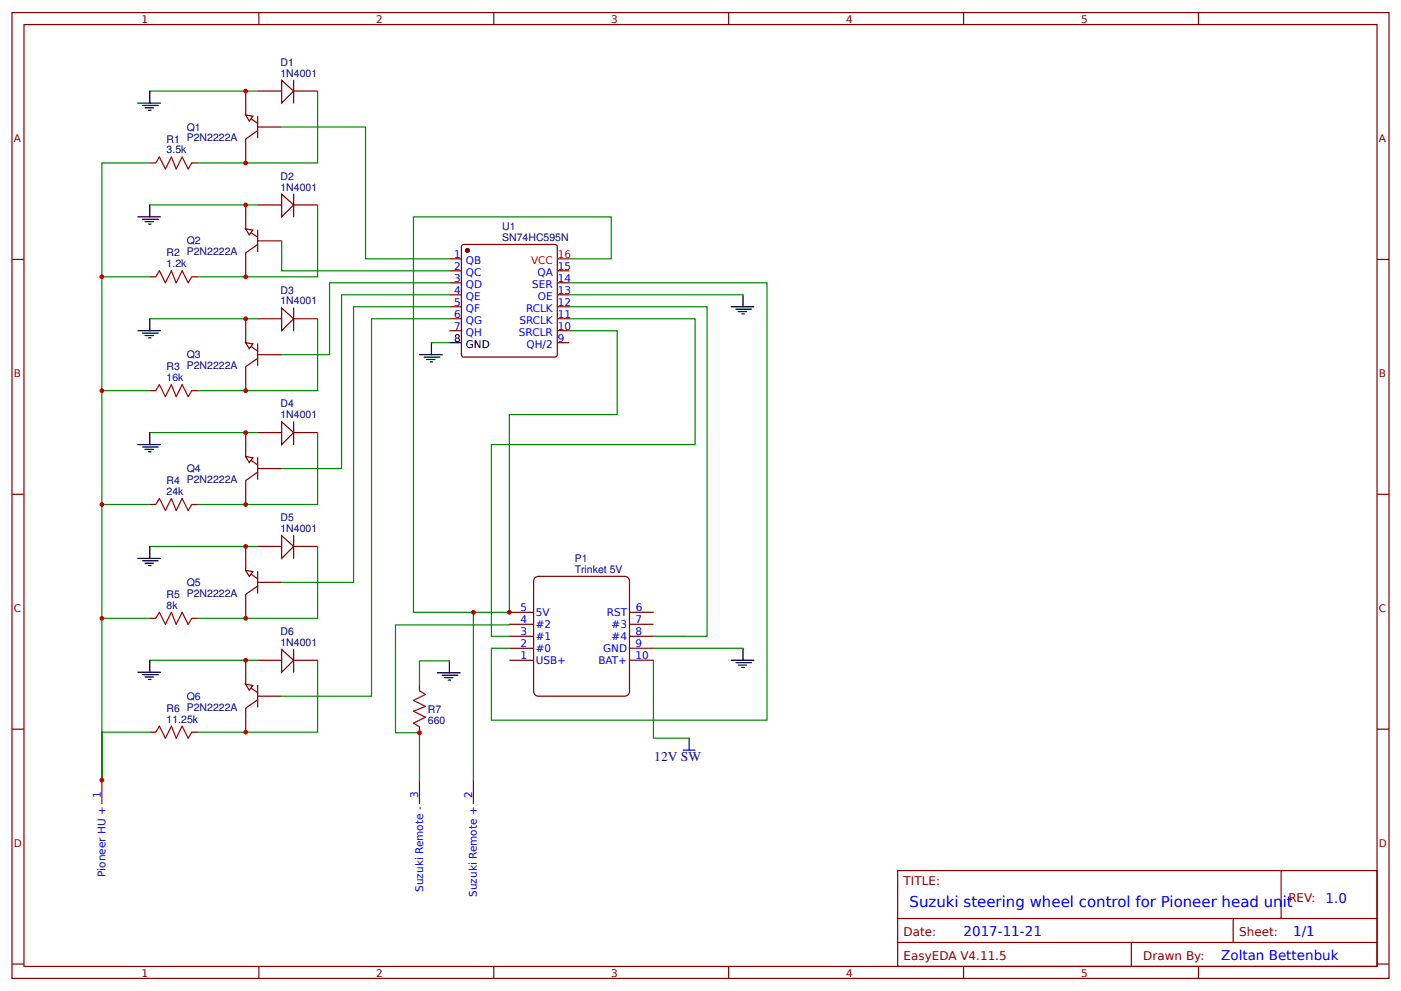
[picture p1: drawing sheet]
<svg xmlns="http://www.w3.org/2000/svg" width="312mm" height="221mm" viewBox="0 0 312 221" stroke-linecap="round" stroke-linejoin="round" font-family="sans-serif">
<g fill="none" stroke="#800" stroke-width=".27">
<path d="M2.7 2.8h306.4v215h-306.4zM5.3 5.5h301.1v209.6h-301.1zM57.6 2.8v2.7M109.9 2.8v2.7M162.2 2.8v2.7M214.4 2.8v2.7M266.7 2.8v2.7M2.7 57.7h2.6M306.4 57.7h2.7M2.7 110h2.6M306.4 110h2.7M2.7 162.3h2.6"/>
<path d="M306.4 162.3h2.7M199.8 193.8h106.6v21.3h-106.6zM285.1 193.8v10.6M2.7 214.6h2.6M57.6 215.1v2.7M109.9 215.1v2.7M162.2 215.1v2.7M199.8 204.4h106.6M199.8 209.8h106.6M214.4 215.1v2.7M251.8 209.8v5.3M266.7 215.1v2.7"/>
<path d="M274.4 204.4v5.4M306.4 214.6h2.7"/>
</g>
<path d="M119 128.7l.8-.4h19.2a1.06 1.06 0 0 1 1.1 1v24.6a1.07 1.07 0 0 1-1.1 1h-19.2a1.07 1.07 0 0 1-1.1-1v-24.6z" fill="#fff" stroke="#800000" stroke-width=".27"/>
<g fill="none" stroke="#800" stroke-width=".27">
<path d="M100 57.6h2.7M102.8 54.7l.4-.3h20.3l.4 .3 .1 24.2-.2 .5-20.6 .1-.4-.3zM100 60.3h2.7M100 62.9h2.7M100 65.6h2.7M100 68.3h2.7M100 70.9h2.7M100 73.6h2.7M124 60.3h2.7M124 62.9h2.7M124 65.6h2.7M124 68.3h2.7"/>
<path d="M124 70.9h2.7M124 73.6h2.7M124 76.3h2.7M113.3 139h5.4M113.3 136.3h5.4M140.1 138.9h5.3M140.1 136.3h5.4M113.3 147h5.4M113.3 144.3h5.4M113.3 141.6h5.4M140.1 146.9h5.3M140.1 144.3h5.3"/>
<path d="M140.1 141.6h5.3"/>
</g>
<circle cx="104" cy="55.7" r=".4" fill="#800" stroke="#800" stroke-width=".27"/>
<path d="M100 76.3h2.7M162.7 147h5.1M163.8 147.5h3.4M164.3 148h1.9M165.1 148.6h.5M165.4 144.3v2.7" fill="none" stroke="#000" stroke-width=".27"/>
<path d="M124 57.6h2.7" fill="none" stroke="#f00" stroke-width=".27"/>
<path d="M126.7 57.6h9.3v-9.3h-44v88h21.3v-44h24.1v-18.7h-10.7M126.7 68.3h30.7v73.3h-12M145.4 144.3h20M145.4 146.9v17.4h8" fill="none" stroke="#080" stroke-width=".27"/>
<path d="M152 167h2.7M153.4 164.3v2.7" fill="none" stroke="#00f" stroke-width=".27"/>
<circle cx="113.3" cy="136.3" r=".53" fill="#c00"/>
<path d="M96 76.3h4M126.7 70.9h28v28h-45.4v42.7h4M126.7 62.9h44v97.4h-61.4v-16h4M126.7 65.6h38.7" fill="none" stroke="#080" stroke-width=".27"/>
<path d="M93.3 78.9h5.1M94.4 79.5h3.5M96 76.3v2.6M162.7 68.3h5.1M163.8 68.8h3.4M164.3 69.3h1.9M165.1 69.9h.5M165.4 65.6v2.7M94.9 80h1.9M95.7 80.5h.6" fill="none" stroke="#000" stroke-width=".27"/>
<path d="M54.7 25.6l2.6 1.9M57.3 29.1l-2.6 1.8M57.3 25.9v4.8" fill="none" stroke="#800" stroke-width=".27"/>
<path d="M54.7 25.6l1.6 .3-.8 1z" fill="#fefefe" stroke="#800" stroke-width=".27"/>
<path d="M54.7 20.3v5.3M54.7 30.9v5.4M57.3 28.3h5.4" fill="none" stroke="#800" stroke-width=".27"/>
<path d="M62.7 17.9l2.6 2.4-2.6 2.6z" fill="#fefefe" stroke="#800" stroke-width=".27"/>
<path d="M65.3 17.9v5M57.3 20.3h5.4M65.3 20.3h5.4" fill="none" stroke="#800" stroke-width=".27"/>
<path d="M33.3 20.3h24M62.7 28.3h18.6v29.3h18.7M70.7 20.3v16h-26.7" fill="none" stroke="#080" stroke-width=".27"/>
<path d="M30.7 22.9h5M31.7 23.5h3.5M32.3 24h1.8M33.1 24.5h.5M33.3 20.3v2.6" fill="none" stroke="#000" stroke-width=".27"/>
<circle cx="54.7" cy="20.3" r=".53" fill="#c00"/>
<path d="M34.7 36.3l.8-1.4 1.3 2.7 1.3-2.7 1.1 2.7 1.3-2.7 1.4 2.7 .8-1.3" fill="none" stroke="#a00000" stroke-width=".27"/>
<path d="M33.3 36.3h1.4M42.7 36.3h1.3" fill="none" stroke="#800" stroke-width=".27"/>
<circle cx="54.7" cy="36.3" r=".53" fill="#c00"/>
<path d="M54.7 50.9l2.6 1.9M57.3 54.4l-2.6 1.9M57.3 51.2v4.8" fill="none" stroke="#800" stroke-width=".27"/>
<path d="M54.7 50.9l1.6 .3-.8 1.1z" fill="#fefefe" stroke="#800" stroke-width=".27"/>
<path d="M54.7 45.6v5.3M54.7 56.3v5.3M57.3 53.6h5.4" fill="none" stroke="#800" stroke-width=".27"/>
<path d="M62.7 43.2l2.6 2.4-2.6 2.7z" fill="#fefefe" stroke="#800" stroke-width=".27"/>
<path d="M57.3 45.6h5.4M65.3 43.2v5.1M65.3 45.6h5.4" fill="none" stroke="#800" stroke-width=".27"/>
<path d="M33.3 45.6h24M70.7 45.6v16h-26.7" fill="none" stroke="#080" stroke-width=".27"/>
<path d="M30.7 48.3h5M31.7 48.8h3.5M32.3 49.3h1.8M33.1 49.9h.5M33.3 45.6v2.7" fill="none" stroke="#000" stroke-width=".27"/>
<circle cx="54.7" cy="45.6" r=".53" fill="#c00"/>
<path d="M34.7 61.6l.8-1.3 1.3 2.6 1.3-2.6 1.1 2.6 1.3-2.6 1.4 2.6 .8-1.3" fill="none" stroke="#a00000" stroke-width=".27"/>
<path d="M33.3 61.6h1.4M42.7 61.6h1.3" fill="none" stroke="#800" stroke-width=".27"/>
<circle cx="54.7" cy="61.6" r=".53" fill="#c00"/>
<path d="M54.7 76.3l2.6 1.8M57.3 79.7l-2.6 1.9M57.3 76.5v4.8" fill="none" stroke="#800" stroke-width=".27"/>
<path d="M54.7 76.3l1.6 .2-.8 1.1z" fill="#fefefe" stroke="#800" stroke-width=".27"/>
<path d="M54.7 70.9v5.4M57.3 78.9h5.4M54.7 81.6v5.3" fill="none" stroke="#800" stroke-width=".27"/>
<path d="M62.7 68.5l2.6 2.4-2.6 2.7z" fill="#fefefe" stroke="#800" stroke-width=".27"/>
<path d="M57.3 70.9h5.4M65.3 68.5v5.1M65.3 70.9h5.4" fill="none" stroke="#800" stroke-width=".27"/>
<path d="M33.3 70.9h24M70.7 70.9v16h-26.7" fill="none" stroke="#080" stroke-width=".27"/>
<path d="M30.7 73.6h5M31.7 74.1h3.5M32.3 74.7h1.8M33.1 75.2h.5M33.3 70.9v2.7" fill="none" stroke="#000" stroke-width=".27"/>
<circle cx="54.7" cy="70.9" r=".53" fill="#c00"/>
<path d="M34.7 86.9l.8-1.3 1.3 2.7 1.3-2.7 1.1 2.7 1.3-2.7 1.4 2.7 .8-1.4" fill="none" stroke="#a00000" stroke-width=".27"/>
<path d="M33.3 86.9h1.4M42.7 86.9h1.3" fill="none" stroke="#800" stroke-width=".27"/>
<circle cx="54.7" cy="86.9" r=".53" fill="#c00"/>
<path d="M54.7 101.6l2.6 1.9M57.3 105.1l-2.6 1.8M57.3 101.9v4.8" fill="none" stroke="#800" stroke-width=".27"/>
<path d="M54.7 101.6l1.6 .3-.8 1z" fill="#fefefe" stroke="#800" stroke-width=".27"/>
<path d="M54.7 96.3v5.3M54.7 106.9v5.4M57.3 104.3h5.4" fill="none" stroke="#800" stroke-width=".27"/>
<path d="M62.7 93.9l2.6 2.4-2.6 2.6z" fill="#fefefe" stroke="#800" stroke-width=".27"/>
<path d="M57.3 96.3h5.4M65.3 93.9v5M65.3 96.3h5.4" fill="none" stroke="#800" stroke-width=".27"/>
<path d="M33.3 96.3h24M70.7 96.3v16h-26.7" fill="none" stroke="#080" stroke-width=".27"/>
<path d="M30.7 98.9h5M31.7 99.5h3.5M33.3 96.3v2.6M32.3 100h1.8M33.1 100.5h.5" fill="none" stroke="#000" stroke-width=".27"/>
<circle cx="54.7" cy="96.3" r=".53" fill="#c00"/>
<path d="M34.7 112.3l.8-1.4 1.3 2.7 1.3-2.7 1.1 2.7 1.3-2.7 1.4 2.7 .8-1.3" fill="none" stroke="#a00000" stroke-width=".27"/>
<path d="M33.3 112.3h1.4M42.7 112.3h1.3" fill="none" stroke="#800" stroke-width=".27"/>
<circle cx="54.7" cy="112.3" r=".53" fill="#c00"/>
<path d="M54.7 126.9l2.6 1.9M57.3 130.4l-2.6 1.9M57.3 127.2v4.8" fill="none" stroke="#800" stroke-width=".27"/>
<path d="M54.7 126.9l1.6 .3-.8 1.1z" fill="#fefefe" stroke="#800" stroke-width=".27"/>
<path d="M54.7 121.6v5.3M54.7 132.3v5.3M57.3 129.6h5.4" fill="none" stroke="#800" stroke-width=".27"/>
<path d="M62.7 119.2l2.6 2.4-2.6 2.7z" fill="#fefefe" stroke="#800" stroke-width=".27"/>
<path d="M65.3 119.2v5.1M57.3 121.6h5.4M65.3 121.6h5.4" fill="none" stroke="#800" stroke-width=".27"/>
<path d="M33.3 121.6h24M70.7 121.6v16h-26.7" fill="none" stroke="#080" stroke-width=".27"/>
<path d="M30.7 124.3h5M31.7 124.8h3.5M32.3 125.3h1.8M33.1 125.9h.5M33.3 121.6v2.7" fill="none" stroke="#000" stroke-width=".27"/>
<circle cx="54.7" cy="121.6" r=".53" fill="#c00"/>
<path d="M34.7 137.6l.8-1.3 1.3 2.7 1.3-2.7 1.1 2.7 1.3-2.7 1.4 2.7 .8-1.4" fill="none" stroke="#a00000" stroke-width=".27"/>
<path d="M33.3 137.6h1.4M42.7 137.6h1.3" fill="none" stroke="#800" stroke-width=".27"/>
<circle cx="54.7" cy="137.6" r=".53" fill="#c00"/>
<path d="M54.7 152.3l2.6 1.9M57.3 155.8l-2.6 1.8M57.3 152.6v4.8" fill="none" stroke="#800" stroke-width=".27"/>
<path d="M54.7 152.3l1.6 .3-.8 1z" fill="#fefefe" stroke="#800" stroke-width=".27"/>
<path d="M54.7 147v5.3M54.7 157.6v5.4M57.3 155h5.4" fill="none" stroke="#800" stroke-width=".27"/>
<path d="M62.7 144.6l2.6 2.4-2.6 2.6z" fill="#fefefe" stroke="#800" stroke-width=".27"/>
<path d="M57.3 147h5.4M65.3 144.6v5M65.3 147h5.4" fill="none" stroke="#800" stroke-width=".27"/>
<path d="M33.3 147h24M70.7 147v16h-26.7" fill="none" stroke="#080" stroke-width=".27"/>
<path d="M30.7 149.6h5M31.7 150.2h3.5M32.3 150.7h1.8M33.1 151.2h.5M33.3 147v2.6" fill="none" stroke="#000" stroke-width=".27"/>
<circle cx="54.7" cy="147" r=".53" fill="#c00"/>
<path d="M34.7 163l.8-1.4 1.3 2.7 1.3-2.7 1.1 2.7 1.3-2.7 1.4 2.7 .8-1.3" fill="none" stroke="#a00000" stroke-width=".27"/>
<path d="M33.3 163h1.4M42.7 163h1.3" fill="none" stroke="#800" stroke-width=".27"/>
<circle cx="54.7" cy="163" r=".53" fill="#c00"/>
<path d="M62.7 53.6v6.7h37.3M100 62.9h-26.7v16h-10.6M100 65.6h-24v38.7h-13.3M100 68.3h-21.3v61.3h-16M100 70.9h-17.3v84.1h-20M33.3 112.3h-10.6v25.3M33.3 137.6h-10.6v36v-10.6h10.6" fill="none" stroke="#080" stroke-width=".27"/>
<path d="M22.7 173.6v5.4" fill="none" stroke="#800" stroke-width=".27"/>
<circle cx="22.7" cy="137.6" r=".53" fill="#c00"/>
<path d="M33.3 86.9h-10.6v25.4" fill="none" stroke="#080" stroke-width=".27"/>
<circle cx="22.7" cy="112.3" r=".53" fill="#c00"/>
<path d="M33.3 61.6h-10.6v25.3" fill="none" stroke="#080" stroke-width=".27"/>
<circle cx="22.7" cy="86.9" r=".53" fill="#c00"/>
<path d="M33.3 36.3h-10.6v25.3" fill="none" stroke="#080" stroke-width=".27"/>
<circle cx="22.7" cy="61.6" r=".53" fill="#c00"/>
<path d="M93.3 153.8l1.4 .8-2.7 1.3 2.7 1.3-2.7 1.1 2.7 1.3-2.7 1.4 1.3 .8" fill="none" stroke="#a00000" stroke-width=".27"/>
<path d="M93.3 152.4v1.4M93.3 161.8v1.3M105.3 173.6v5.4" fill="none" stroke="#800" stroke-width=".27"/>
<path d="M105.3 136.3v37.3" fill="none" stroke="#080" stroke-width=".27"/>
<circle cx="105.3" cy="136.3" r=".53" fill="#c00"/>
<path d="M93.3 173.6v5.4" fill="none" stroke="#800" stroke-width=".27"/>
<path d="M113.3 139v.1h-25.3v24h5.3v10.5" fill="none" stroke="#080" stroke-width=".27"/>
<path d="M97.3 149.8h5.1M98.4 150.3h3.5M98.9 150.8h1.9M99.7 151.4h.6M100 147.1v2.7" fill="none" stroke="#000" stroke-width=".27"/>
<circle cx="93.3" cy="163.1" r=".53" fill="#c00"/>
<path d="M100 147.1h-6.7v5.3" fill="none" stroke="#080" stroke-width=".27"/>
<circle cx="22.7" cy="173.6" r=".53" fill="#c00"/>
<text font-size="3.3" fill="#00f" x="202.4" y="201.8">Suzuki steering wheel control for Pioneer head unit</text>
<text font-size="3" fill="#000080" x="145.6" y="169.4">12V SW</text>
<g font-size="3" fill="#00f">
<text x="295" y="201">1.0</text>
<text x="214.4" y="208.4">2017-11-21</text>
<text x="287.8" y="208.4">1/1</text>
<text x="271.8" y="213.8">Zoltan Bettenbuk</text>
</g>
<g font-size="2.7" fill="#800">
<text x="201.1" y="197">TITLE:</text>
<text x="286.7" y="200.7">REV:</text>
<text x="201.1" y="208.4">Date:</text>
<text x="275.8" y="208.4">Sheet:</text>
<text x="201.1" y="213.8">EasyEDA V4.11.5</text>
<text x="254.4" y="213.8">Drawn By:</text>
</g>
<g font-size="2.3" fill="#800">
<text x="31.5" y="5.1">1</text>
<text x="83.7" y="5.1">2</text>
<text x="136" y="5.1">3</text>
<text x="188.3" y="5.1">4</text>
<text x="240.6" y="5.1">5</text>
<text x="3.1" y="31.6">A</text>
<text x="306.8" y="31.6">A</text>
<text x="3.1" y="83.9">B</text>
<text x="306.8" y="83.9">B</text>
<text x="3.1" y="136.2">C</text>
<text x="306.8" y="136.2">C</text>
<text x="3.1" y="188.4">D</text>
<text x="306.8" y="188.4">D</text>
<text x="31.5" y="217.4">1</text>
<text x="83.7" y="217.4">2</text>
<text x="136" y="217.4">3</text>
<text x="188.3" y="217.4">4</text>
<text x="240.6" y="217.4">5</text>
</g>
<g font-size="2.3" fill="#000080">
<text x="62.4" y="17.1">1N4001</text>
<text x="62.4" y="14.7">D1</text>
<text x="41.6" y="29.1">Q1</text>
<text x="37.1" y="34.1">3.5k</text>
<text x="37.1" y="31.7">R1 P2N2222A</text>
<text x="62.4" y="40">D2</text>
<text x="62.4" y="42.4">1N4001</text>
<text x="111.8" y="53.6">SN74HC595N</text>
<text x="111.8" y="51.2">U1</text>
<text x="37.1" y="59.5">1.2k</text>
<text x="37.1" y="57.1">R2 P2N2222A</text>
<text x="41.6" y="54.4">Q2</text>
<text x="62.4" y="65.3">D3</text>
<text x="62.4" y="67.7">1N4001</text>
<text x="37.1" y="82.4">R3 P2N2222A</text>
<text x="41.6" y="79.7">Q3</text>
<text x="37.1" y="84.8">16k</text>
<text x="62.4" y="93.1">1N4001</text>
<text x="62.4" y="90.7">D4</text>
<text x="37.1" y="107.7">R4 P2N2222A</text>
<text x="41.6" y="105.1">Q4</text>
<text x="37.1" y="110.1">24k</text>
<text x="62.4" y="118.4">1N4001</text>
<text x="62.4" y="116">D5</text>
<text x="127.9" y="125.1">P1</text>
<text x="41.6" y="130.4">Q5</text>
<text x="127.9" y="127.5">Trinket 5V</text>
<text x="37.1" y="135.5">8k</text>
<text x="37.1" y="133.1">R5 P2N2222A</text>
<text x="62.4" y="143.8">1N4001</text>
<text x="62.4" y="141.4">D6</text>
<text x="41.6" y="155.8">Q6</text>
<text x="37.1" y="160.8">11.25k</text>
<text x="37.1" y="158.4">R6 P2N2222A</text>
<text x="95.2" y="161">660</text>
<text x="95.2" y="158.6">R7</text>
</g>
<g font-size="2.3" fill="#00f">
<text x="101.1" y="57.3">1</text>
<text x="103.7" y="58.7">QB</text>
<text x="101.1" y="60">2</text>
<text x="101.1" y="62.7">3</text>
<text x="101.1" y="65.3">4</text>
<text x="103.7" y="61.3">QC</text>
<text x="103.7" y="64">QD</text>
<text x="118.4" y="64">SER</text>
<text x="119.6" y="61.3">QA</text>
<text x="124.1" y="65.3">13</text>
<text x="124.1" y="62.7">14</text>
<text x="124.1" y="60">15</text>
<text x="101.1" y="68">5</text>
<text x="101.1" y="70.7">6</text>
<text x="103.7" y="66.7">QE</text>
<text x="103.7" y="69.3">QF</text>
<text x="117.1" y="69.3">RCLK</text>
<text x="119.7" y="66.7">OE</text>
<text x="124.1" y="70.7">11</text>
<text x="124.1" y="68">12</text>
<text x="101.1" y="73.3">7</text>
<text x="103.7" y="72">QG</text>
<text x="103.7" y="74.7">QH</text>
<text x="115.5" y="74.7">SRCLR</text>
<text x="115.6" y="72">SRCLK</text>
<text x="117.2" y="77.3">QH/2</text>
<text x="124.1" y="76">9</text>
<text x="124.1" y="73.3">10</text>
<text x="115.9" y="136">5</text>
<text x="119.2" y="137.1">5V</text>
<text x="135.1" y="137.1">RST</text>
<text x="141.5" y="136">6</text>
<text x="115.9" y="141.4">3</text>
<text x="115.9" y="138.7">4</text>
<text x="119.2" y="142.4">#1</text>
<text x="119.2" y="139.8">#2</text>
<text x="136.1" y="139.7">#3</text>
<text x="136.1" y="142.4">#4</text>
<text x="141.4" y="138.7">7</text>
<text x="141.4" y="141.3">8</text>
<text x="115.9" y="146.7">1</text>
<text x="115.9" y="144">2</text>
<text x="119.2" y="147.8">USB+</text>
<text x="119.2" y="145.1">#0</text>
<text x="133.2" y="147.7">BAT+</text>
<text x="134.2" y="145.1">GND</text>
<text x="141.4" y="146.7">10</text>
<text x="141.4" y="144">9</text>
<text x="22.4" y="177.6" transform="rotate(-90 22.4 177.6)">1</text>
<text x="93.1" y="177.6" transform="rotate(-90 93.1 177.6)">3</text>
<text x="105.1" y="177.6" transform="rotate(-90 105.1 177.6)">2</text>
<text x="23.5" y="195.1" transform="rotate(-90 23.5 195.1)">Pioneer HU +</text>
<text x="94.1" y="198.5" transform="rotate(-90 94.1 198.5)">Suzuki Remote -</text>
<text x="106.1" y="199.6" transform="rotate(-90 106.1 199.6)">Suzuki Remote +</text>
</g>
<g font-size="2.3" fill="#f00">
<text x="118.2" y="58.7">VCC</text>
<text x="124.1" y="57.3">16</text>
</g>
<g font-size="2.3">
<text x="101.1" y="76">8</text>
<text x="103.7" y="77.3">GND</text>
</g>
</svg>
